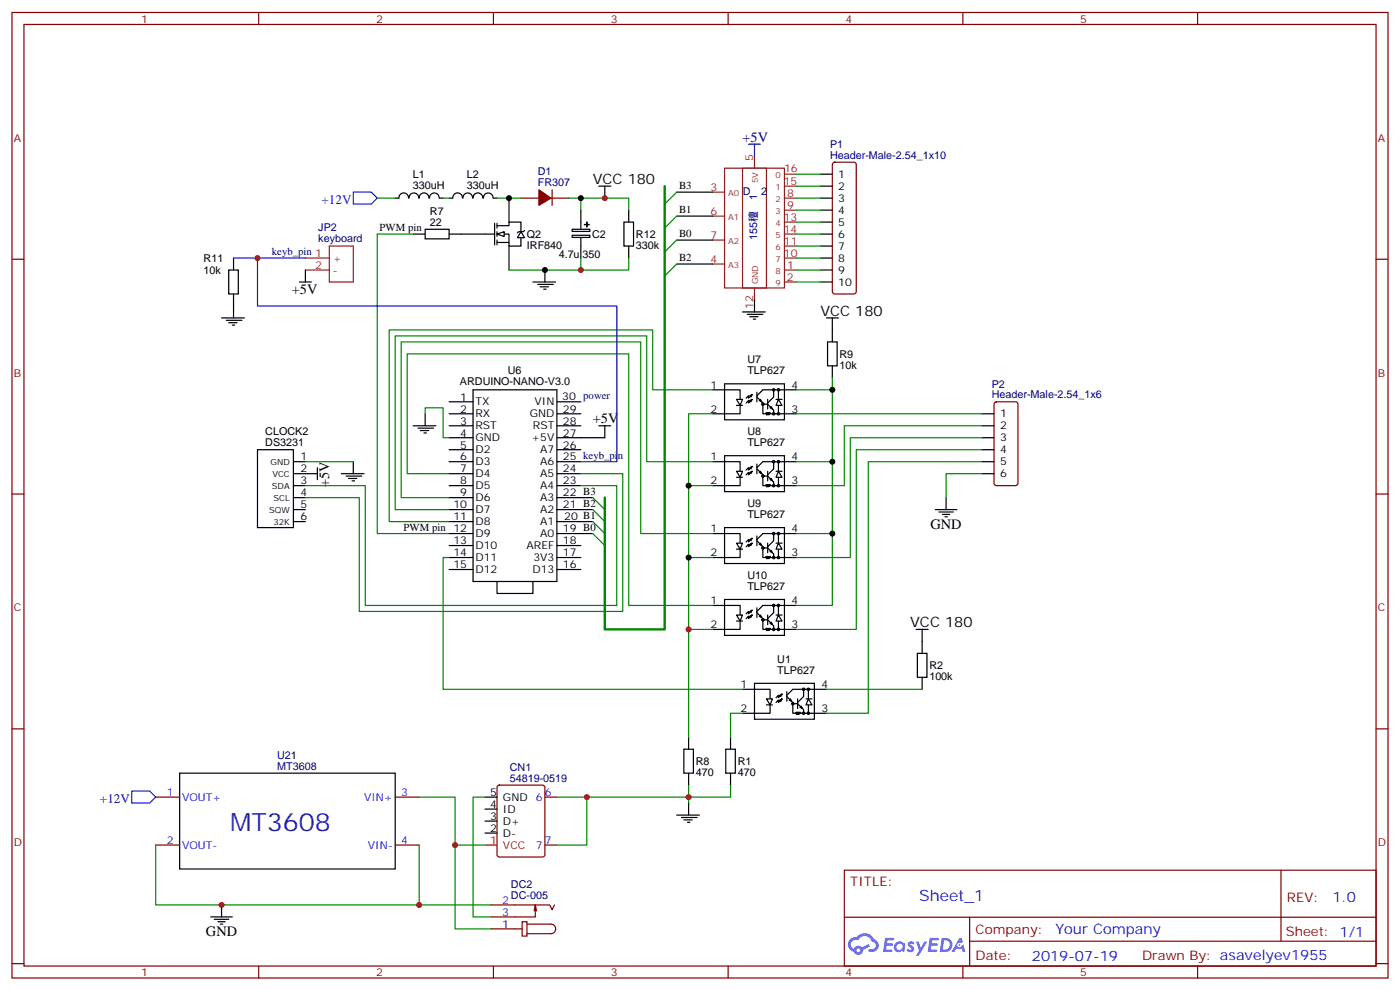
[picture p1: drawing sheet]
<svg xmlns="http://www.w3.org/2000/svg" width="412mm" height="292mm" viewBox="0 0 412 292" stroke-linecap="round" stroke-linejoin="round" font-family="sans-serif">
<path d="M195.8 54.8v130.5h-17.6v-38.8" fill="none" stroke="#008700" stroke-width=".71"/>
<g fill="none" stroke="#870000" stroke-width=".35">
<path d="M3.5 3.7h405.4v284.3h-405.4zM7.1 7.2h398.2v277.3h-398.2zM76.2 3.7v3.5M145.3 3.7v3.5M214.5 3.7v3.5M283.6 3.7v3.5M352.8 3.7v3.5M3.5 76.3h3.6M405.3 76.3h3.6M3.5 145.5h3.6M405.3 145.5h3.6M3.5 214.6h3.6"/>
<path d="M405.3 214.6h3.6M248.7 256.3h156.6v28.2h-156.6zM377.3 256.3v20.9M248.7 270.1h156.5M285.6 277.2h119.6M285.6 270.1v14.1M3.5 283.8h3.6M76.2 284.5v3.5M145.3 284.5v3.5M214.5 284.5v3.5M283.6 284.5v3.5M352.8 284.5v3.5"/>
<path d="M405.3 283.8h3.6"/>
</g>
<g fill="#5487ff">
<path d="M267.7 277.4a1.22 1.22 0 0 1 1.7 .3l-.4 .6a.47 .47 0 0 0-.3-.4 .47 .47 0 0 0-.5 .2l.1 .2a1.14 1.14 0 0 1 .8 1.7 1.14 1.14 0 0 1-1.9 0l-.2-.2 .5-.5 .7 .4a.29 .29 0 0 0 .3-.2 .29 .29 0 0 0-.2-.4 1.04 1.04 0 0 1-.6-1.7z"/>
<path d="M260.7 276.2h2.4l.3 .2-.2 .5h-1.8l-.1 .9h1.5l.3 .3-.3 .4h-1.6l-.2 1.1 1.7 .1 .2 .3-.2 .3h-2.6z"/>
<path d="M273.8 276.2h2.4l.3 .2-.1 .5h-1.8l-.2 .9h1.6l.3 .3-.4 .4h-1.6l-.1 1.1 1.7 .1 .2 .3-.2 .3h-2.6z"/>
<path d="M282.6 276.2h.7l.3 1.2-.6 .4a.69 .69 0 0 0-1 .2 .69 .69 0 0 0 .4 1 .69 .69 0 0 0 .9-.6l.5-.3 .6 2.2h-.8l-.2-.9h-1.8l-.5 .9h-.8z"/>
<path d="M269.8 277.3h.8l.6 1.8 1.1-1.8h.9l-2.6 4.2h-.8l.9-1.6z"/>
<path d="M277.4 276.2l-.6 4.1h1.3a2.11 2.11 0 0 0 2.5-2.1 2.11 2.11 0 0 0-2.5-2zM278.1 276.9a1.39 1.39 0 0 1 1.7 1.4 1.39 1.39 0 0 1-1.8 1.3h-.3z"/>
<path d="M263.7 277.8a1.54 1.54 0 0 0-.1 2.2 1.54 1.54 0 0 0 2.2 .1l.6 .2 .3-2.3-.2-.2h-.4a1.49 1.49 0 0 0-2.4 0zM264 278.8a.94 .94 0 0 1 1.8 0 .94 .94 0 0 1-1.8 0z"/>
<path d="M250.4 276.6a2.18 2.18 0 0 0 1.1 3.7 1.44 1.44 0 0 0 1.6 .9 1.44 1.44 0 0 0 1.2-1.5l2-1-.5-.7-1.9 .9a1.47 1.47 0 0 0-2.4 .5 1.39 1.39 0 0 1-.7-2 1.39 1.39 0 0 1 2-.4 2.12 2.12 0 0 1 2.2-1.3 2.12 2.12 0 0 1 1.9 1.7 1.14 1.14 0 0 1 1.1 1.4 1.14 1.14 0 0 1-1.7 .7 .43 .43 0 0 0-.5 .4 .43 .43 0 0 0 .4 .4 1.98 1.98 0 0 0 2.5-1.2 1.98 1.98 0 0 0-1.2-2.5 3.1 3.1 0 0 0-5.3-.7l-.9 .1zM252.3 279.9a.55 .55 0 0 1 1.1 0 .55 .55 0 0 1-1.1 0z"/>
<circle cx="282.6" cy="278.3" r=".26"/>
</g>
<g fill="none" stroke="#000" stroke-width=".35">
<path d="M132.3 118.3h7M139.3 114.8h24.7v56.4h-24.7zM164 118.3h7.1M213.4 113h17.7v10.6h-17.7zM213.4 114.8h4.6v2.8M217 119.4h1.7M218 119.4v2.4h-4.6M220.8 116.6l.7-.4-.3 .7zM221.5 116.2l-1 1.1v-.7l-.7 .7M221.5 117.6l-.3 .7-.4-.3 .7-.4-1 1.1v-.7l-.7 .7M223 116.9l1.7 1.8v3.1h.7l.4-.3v.7l.3-.7v.7l.4-.7v.7l.3-.7v.3h1.1M223 115.5v2.8"/>
<path d="M223.7 118l.3-.4 .4 .7zM224.7 119h1.4l1.8 1.8v1M226.1 117.6v2.8M227.9 114.8v2.1l-1.8 1.8M228.6 117.6h1.8M229.3 114.8v2.8M229.3 119.4v2.4M231.1 114.8h-6.4l-1.7 1.8M75.8 132.4h10.6v23h-10.6zM86.4 136h3.6M86.4 139.5h3.6M132.3 136h7"/>
<path d="M132.3 139.5h7M132.3 121.8h7M132.3 125.4h7M132.3 128.9h7M132.3 132.4h7M164 136h7.1M164 139.5h7.1M164 121.8h7.1M164 125.4h7.1M164 128.9h7.1M164 132.4h7.1M226.8 120.1l.4-.4 .3 .7z"/>
<path d="M227.9 121.8h3.2M86.4 143h3.6M86.4 146.5h3.6M86.4 150.1h3.6M86.4 153.6h3.6M132.3 143h7M132.3 146.5h7M132.3 150.1h7M132.3 153.6h7M132.3 157.1h7M164 143h7.1M164 146.5h7.1"/>
<path d="M164 150.1h7.1M164 153.6h7.1M164 157.1h7.1M132.3 164.2h7M132.3 167.7h7M132.3 160.7h7M146.4 171.2v3.6h10.6v-3.6M164 164.2h7.1M164 167.7h7.1M164 160.7h7.1"/>
</g>
<g fill="#fff" stroke="#000" stroke-width=".35">
<path d="M217 117.6h1.7l-.7 1.8z"/>
<path d="M229.3 117.6l1.1 1.8h-1.8z"/>
</g>
<g fill="none" stroke="#000" stroke-width=".35">
<path d="M136.2 58.3a1.41 1.41 0 0 0-1.4-1.5 1.41 1.41 0 0 0-1.4 1.5h-1.1M136.4 58.3a1.41 1.41 0 0 1 1.4-1.5 1.41 1.41 0 0 1 1.4 1.5M139.4 58.3a1.41 1.41 0 0 1 1.4-1.5 1.41 1.41 0 0 1 1.4 1.5M142.4 58.3a1.41 1.41 0 0 1 1.4-1.5 1.41 1.41 0 0 1 1.4 1.5M145.3 58.3h1.1M142.9 68.9h2.8M145.7 65.8v6.3M146.4 66.5h3.5v-1.1h3.6v2.8M146.4 68.9h3.5v3.6h3.6v-2.5M146.4 71.4h3.5M146.4 65.8v1.4M146.4 68.2v1.4"/>
<path d="M146.4 70.7v1.4M154.5 67.9l-.3 .3h-1.4l-.4 .4M209.9 114.8h3.5M231.1 114.8h3.5M209.9 121.8h3.5M231.1 121.8h3.5"/>
<circle cx="224.7" cy="119" r=".35"/>
<circle cx="227.9" cy="114.8" r=".35"/>
<circle cx="229.3" cy="114.8" r=".35"/>
<circle cx="227.9" cy="121.8" r=".35"/>
<circle cx="229.3" cy="121.8" r=".35"/>
</g>
<g fill="#fff" stroke="#000" stroke-width=".35">
<path d="M146.4 68.9l2.1-.7v1.4z"/>
<path d="M153.5 68.2l1 1.8h-2.1z"/>
</g>
<path d="M149.9 58.3v7.1M135.8 68.9h7.1M149.9 72.5v7" fill="none" stroke="#000" stroke-width=".35"/>
<path d="M168.6 69.3h5.1v.6h-5.1z" fill="#fff" stroke="#000" stroke-width=".35"/>
<path d="M168.6 67.5h5.1v.7h-5.1z" fill="none" stroke="#000" stroke-width=".35"/>
<g fill="#fff" stroke="#000" stroke-width=".35">
<path d="M172.2 66.1h1.4z"/>
<path d="M172.9 65.4v1.4z"/>
</g>
<g fill="none" stroke="#000" stroke-width=".35">
<path d="M121.7 68.9h3.5M125.2 67.5h7.1v2.8h-7.1zM132.3 68.9h3.5M171.1 61.9v5.6M171.1 70v6M213.4 134.2h17.7v10.6h-17.7zM213.4 136h4.6v2.8M220.8 137.7l.7-.3-.3 .7zM221.5 137.4l-1 1v-.7l-.7 .7M221.5 138.8l-.3 .7-.4-.4 .7-.3-1 1v-.7l-.7 .7M223 138.1l1.7 1.7v3.2h.7l.4-.3v.7l.3-.7v.7l.4-.7v.7l.3-.7v.3h1.1M223 136.7v2.8"/>
<path d="M223.7 139.1l.3-.3 .4 .7zM226.1 138.8v2.8M227.9 136v2.1l-1.8 1.7M228.6 138.8h1.8M229.3 136v2.8M231.1 136h-6.4l-1.7 1.7M217 140.5h1.7M218 140.5v2.5h-4.6M224.7 140.2h1.4l1.8 1.8v1M226.8 141.3l.4-.4 .3 .7zM227.9 143h3.2M229.3 140.5v2.5"/>
</g>
<g fill="#fff" stroke="#000" stroke-width=".35">
<path d="M217 138.8h1.7l-.7 1.7z"/>
<path d="M229.3 138.8l1.1 1.7h-1.8z"/>
</g>
<g fill="none" stroke="#000" stroke-width=".35">
<path d="M209.9 136h3.5M231.1 136h3.5M209.9 143h3.5M213.4 155.4h17.7v10.5h-17.7zM213.4 157.1h4.6v2.8M220.8 158.9l.7-.4-.3 .7zM221.5 158.5l-1 1.1v-.7l-.7 .7M221.5 159.9l-.3 .8-.4-.4 .7-.4-1 1.1v-.7l-.7 .7M223 159.2l1.7 1.8v3.2h.7l.4-.4v.7l.3-.7v.7l.4-.7v.7l.3-.7v.4h1.1M223 157.8v2.9M226.1 159.9v2.9M227.9 157.1v2.1l-1.8 1.8"/>
<path d="M228.6 159.9h1.8M229.3 157.1v2.8M231.1 143h3.5M231.1 157.1h-6.4l-1.7 1.8M217 161.7h1.7M218 161.7v2.5h-4.6M223.7 160.3l.3-.4 .4 .8zM224.7 161.4h1.4l1.8 1.7v1.1M226.8 162.4l.4-.3 .3 .7zM227.9 164.2h3.2M229.3 161.7v2.5"/>
<circle cx="227.9" cy="136" r=".35"/>
<circle cx="229.3" cy="136" r=".35"/>
<circle cx="224.7" cy="140.2" r=".35"/>
<circle cx="227.9" cy="143" r=".35"/>
<circle cx="229.3" cy="143" r=".35"/>
</g>
<g fill="#fff" stroke="#000" stroke-width=".35">
<path d="M217 159.9h1.7l-.7 1.8z"/>
<path d="M229.3 159.9l1.1 1.8h-1.8z"/>
</g>
<g fill="none" stroke="#000" stroke-width=".35">
<path d="M209.9 157.1h3.5M231.1 157.1h3.5M209.9 164.2h3.5M213.4 176.5h17.7v10.6h-17.7zM213.4 178.3h4.6v2.8M221.5 179.7l-1 1.1v-.7l-.7 .7M223 179v2.8M227.9 178.3v2.1l-1.8 1.8M229.3 178.3v2.8M231.1 164.2h3.5M231.1 178.3h-6.4l-1.7 1.8M217 182.9h1.7"/>
<path d="M218 182.9v2.4h-4.6M220.8 180.1l.7-.4-.3 .7zM221.5 181.1l-.3 .7-.4-.3 .7-.4-1 1.1v-.7l-.7 .7M223 180.4l1.7 1.8v3.1h.7l.4-.3v.7l.3-.7v.7l.4-.7v.7l.3-.7v.3h1.1M223.7 181.5l.3-.4 .4 .7zM224.7 182.5h1.4l1.8 1.8v1M226.1 181.1v2.8M226.8 183.6l.4-.4 .3 .7zM227.9 185.3h3.2M228.6 181.1h1.8M229.3 182.9v2.4"/>
<circle cx="227.9" cy="157.1" r=".35"/>
<circle cx="229.3" cy="157.1" r=".35"/>
<circle cx="224.7" cy="161.4" r=".35"/>
<circle cx="227.9" cy="164.2" r=".35"/>
<circle cx="229.3" cy="164.2" r=".35"/>
</g>
<g fill="#fff" stroke="#000" stroke-width=".35">
<path d="M217 181.1h1.7l-.7 1.8z"/>
<path d="M229.3 181.1l1.1 1.8h-1.8z"/>
</g>
<g fill="none" stroke="#000" stroke-width=".35">
<path d="M241.7 51.3h3.5M241.7 54.8h3.5M241.7 58.3h3.5M67.4 79.5h2.8v7.1h-2.8zM68.8 76v3.5M183.8 65.4h2.8v7.1h-2.8zM185.2 61.9v3.5M185.2 72.5v3.5M241.7 61.9h3.5M241.7 65.4h3.5M241.7 68.9h3.5M241.7 72.5h3.5"/>
<path d="M241.7 76h3.5M241.7 79.5h3.5M68.8 86.6v3.5M241.7 83h3.5M245.2 97.2v3.5M243.8 100.7h2.8v7h-2.8zM245.2 107.7v3.6M289.3 121.8h3.5M289.3 125.4h3.5M289.3 128.9h3.5M289.3 132.4h3.5M289.3 136h3.5"/>
<path d="M289.3 139.5h3.5M209.9 178.3h3.5M231.1 178.3h3.5M209.9 185.3h3.5M231.1 185.3h3.5M202.8 217.1v3.5M222.2 201.2h17.7v10.6h-17.7zM222.2 203h4.6v2.8M225.8 207.6h1.7M226.8 207.6v2.4h-4.6M229.7 204.8l.7-.4-.4 .7zM230.4 204.4l-1.1 1.1v-.7l-.7 .7"/>
<path d="M230.4 205.8l-.4 .7-.3-.3 .7-.4-1.1 1.1v-.7l-.7 .7M231.8 205.1l1.7 1.8v3.1h.7l.4-.3v.7l.3-.7v.7l.4-.7v.7l.4-.7v.3h1M231.8 203.7v2.8M232.5 206.2l.3-.4 .4 .7zM233.5 207.2h1.4l1.8 1.8v1M234.9 205.8v2.8M235.7 208.3l.3-.4 .4 .7zM236.7 203v2.1l-1.8 1.8M236.7 210h3.2M237.4 205.8h1.8M238.1 203v2.8M238.1 207.6v2.4"/>
<path d="M239.9 203h-6.4l-1.7 1.8M201.4 220.6h2.9v7.1h-2.9zM202.8 227.7v3.5"/>
<circle cx="227.9" cy="178.3" r=".35"/>
<circle cx="229.3" cy="178.3" r=".35"/>
<circle cx="224.7" cy="182.5" r=".35"/>
<circle cx="227.9" cy="185.3" r=".35"/>
<circle cx="229.3" cy="185.3" r=".35"/>
</g>
<g fill="none" stroke="#8c2424" stroke-width=".35">
<path d="M209.9 56.6h3.5M213.4 49.5h17.7v35.3h-17.7zM218.7 49.5h7.1v35.3h-7.1zM222.2 46v3.5M231.1 58.3h3.5M231.1 54.8h3.5M231.1 51.3h3.5M90 79.5h7M90 76h7M97 72.5h7.1v10.5h-7.1zM209.9 77.8h3.5M209.9 63.6h3.5"/>
<path d="M209.9 70.7h3.5M231.1 79.5h3.5M231.1 61.9h3.5M231.1 76h3.5M231.1 72.5h3.5M231.1 65.4h3.5M231.1 68.9h3.5M222.2 84.8v3.5M231.1 83h3.5"/>
</g>
<path d="M245.4 48l.5-.2h5.6l.5 .2 .2 .5v37.4l-.2 .5-.5 .2h-5.6l-.5-.3-.2-.4v-37.4zM293 118.5l.5-.2h5.7l.6 .5 .1 23.5-.5 .7h-5.9l-.6-.4-.1-23.6z" fill="none" stroke="#870000" stroke-width=".35"/>
<g fill="#fff" stroke="#000" stroke-width=".35">
<path d="M225.8 205.8h1.7l-.7 1.8z"/>
<path d="M238.1 205.8l1.1 1.8h-1.8z"/>
</g>
<g fill="none" stroke="#000" stroke-width=".35">
<path d="M116.4 58.3h1.1M117.5 58.3a1.41 1.41 0 0 1 1.4-1.5 1.41 1.41 0 0 1 1.4 1.5M120.5 58.3a1.41 1.41 0 0 1 1.4-1.5 1.41 1.41 0 0 1 1.4 1.5M123.5 58.3a1.41 1.41 0 0 1 1.4-1.5 1.41 1.41 0 0 1 1.4 1.5M126.5 58.3a1.41 1.41 0 0 1 1.4-1.5 1.41 1.41 0 0 1 1.5 1.5M129.5 58.3h1M176.4 54.8h3.5M178.2 54.8v3.5M199.3 56.6h10.6M90 79.5v3.5M160.5 79.5v3.5M199.3 63.6h10.6"/>
<path d="M199.3 70.7h10.6M199.3 77.8h10.6M65.3 93.6h6.7M66.7 94.3h4.6M67.4 95h2.4M68.4 95.7h.7M68.8 90.1v3.5M88.2 83h3.5M157 83h6.7M158.4 83.7h4.6M159.1 84.5h2.5M160.2 85.2h.7"/>
<path d="M218.7 91.9h6.7M220.1 92.6h4.6M220.8 93.3h2.5M221.9 94h.7M222.2 88.3v3.6M243.4 93.6h3.5M245.2 93.6v3.6M90 139.5h3.5M93.5 137.7v3.6M100.5 139.5h6.7M104.1 136v3.5M121.7 125.4h6.7"/>
<path d="M123.1 126.1h4.6M123.8 126.8h2.5M124.9 127.5h.7M125.2 121.8v3.6M176.4 125.4h3.5M178.2 125.4v3.5h-7.1M102 140.2h4.5M102.7 140.9h2.4M103.7 141.6h.7M171.1 150.1h3.5M171.1 146.5h3.5M171.1 153.6h3.5"/>
<path d="M171.1 157.1h3.5M275.5 150.1h6.4M276.6 150.8h4.2M277.6 151.5h2.2M278.3 152.2h.7M278.7 146.5v3.6M269.9 185.3h3.5M270.2 192.4h2.8v7.1h-2.8zM271.6 185.3v7.1M271.6 199.5v3.5M215.2 217.1v3.5M218.7 203h3.5"/>
<path d="M218.7 210h3.5M239.9 203h3.5M239.9 210h3.5M52.9 227.7h63.5v28.2h-63.5zM142.9 238.3h3.5M142.9 234.7h3.5M202.8 236.5v3.5M213.8 220.6h2.8v7.1h-2.8zM215.2 227.7v3.5M142.9 245.3h3.5M142.9 241.8h3.5M199.3 240h6.7"/>
<path d="M200.7 240.7h4.6M201.4 241.4h2.5M202.5 242.1h.7M62.1 270h6.3M63.1 270.7h4.3M64.2 271.4h2.1M64.9 272.1h.7M65.3 266.5v3.5"/>
<circle cx="233.5" cy="207.2" r=".35"/>
<circle cx="236.7" cy="210" r=".35"/>
<circle cx="236.7" cy="203" r=".35"/>
<circle cx="238.1" cy="203" r=".35"/>
<circle cx="238.1" cy="210" r=".35"/>
</g>
<g fill="none" stroke="#870000" stroke-width=".35">
<path d="M153.5 58.3h5.2M162.3 58.3h5.3M162.6 55.9v4.6M45.9 234.7h7M116.4 234.7h7.1M146.6 231.4l.5-.2h12.7l.7 .4v20.1l-.4 .6-13 .1-.6-.5-.1-20zM160.5 234.7h3.5M45.9 248.8h7M116.4 248.8h7.1M160.5 248.8h3.5M144.6 266.5h17.3l.7 1.4 .7-1.4M144.6 273.5h9.2"/>
<path d="M153.8 271.4h1.4v4.3h-1.4zM155.2 272.1h7.1a1.41 1.41 0 0 1 1.4 1.4 1.41 1.41 0 0 1-1.4 1.5h-7.1M157.7 266.5l-.4 1.8M158 268.3l-.3-1.8v3.5h-13.1"/>
</g>
<path d="M142.9 248.8h3.5" fill="none" stroke="#f00" stroke-width=".35"/>
<path d="M158.7 55.9l3.6 2.4-3.6 2.2z" fill="#870000" stroke="#870000" stroke-width=".35"/>
<path d="M104.1 56.6h5.3l1.7 1.7-1.7 1.8h-5.3zM220.5 42.5h3.5M222.2 42.5v3.5M68.8 76h7M90 76h-14.2v14.1h105.9v45.9h-10.6M38.8 233h5.3l1.8 1.7-1.8 1.8h-5.3z" fill="none" stroke="#00f" stroke-width=".35"/>
<g fill="none" stroke="#008700" stroke-width=".35">
<path d="M111.1 58.3h5.3M130.5 58.3h1.8M146.4 58.3h7.1M167.6 58.3h3.5v3.6M171.1 58.3h14.1v3.6M234.6 58.3h7.1M234.6 51.3h7.1M234.6 54.8h7.1M121.7 68.9h-10.6v88.2h21.2M171.1 76v3.5h-21.2M185.2 76v3.5h-14.1M234.6 79.5h7.1"/>
<path d="M234.6 68.9h7.1M234.6 61.9h7.1M234.6 65.4h7.1M234.6 72.5h7.1M234.6 76h7.1M234.6 83h7.1M209.9 114.8h-17.6v-17.6h-77.6v56.4h17.6M234.6 114.8h10.6M245.2 111.3v67h-10.6M90 136h14.1M125.2 121.8v-1.7h5.3v8.8h1.8M132.3 139.5h-12.4v-35.3h65.3v74.1h24.7"/>
<path d="M171.1 139.5h12.3v40.6h-77.6v-33.6h-15.8M209.9 136h-19.4v-37.1h-74.1v51.2h15.9M209.9 121.8h-7.1v95.3M234.6 136h10.6M234.6 121.8h54.7M289.3 125.4h-40.6v17.6h-14.1M289.3 128.9h-38.8v35.3h-15.9M289.3 132.4h-37.1v52.9h-17.6M289.3 136h-33.5v74h-12.4M289.3 139.5h-10.6v7M90 143h17.6v35.3h74.1v-35.3h-10.6M132.3 146.5h-14.1v-45.8h70.5v56.4h21.2"/>
<path d="M202.8 143h7.1M234.6 157.1h10.6M132.3 164.2h-1.8v38.8h88.2M202.8 164.2h7.1M202.8 185.3h7.1M218.7 210h-3.5v7.1M243.4 203h28.2M123.5 234.7h10.6v14.1h8.8M142.9 234.7h-3.6v35.3h5.3M172.9 234.7v14.1h-8.9M202.8 231.2v5.3M215.2 231.2v3.5h-51.2"/>
<path d="M45.9 248.8v17.7h98.7M123.5 248.8v17.7M134.1 248.8v24.7h10.5"/>
</g>
<g fill="#c00">
<circle cx="172.9" cy="234.7" r=".88"/>
<circle cx="134.1" cy="248.8" r=".88"/>
<circle cx="123.5" cy="266.5" r=".88"/>
<circle cx="65.3" cy="266.5" r=".88"/>
<circle cx="202.8" cy="234.7" r=".88"/>
<circle cx="171.1" cy="79.5" r=".88"/>
</g>
<g fill="#000">
<circle cx="149.9" cy="58.3" r=".88"/>
<circle cx="171.1" cy="58.3" r=".88"/>
<circle cx="160.5" cy="79.5" r=".88"/>
<circle cx="245.2" cy="114.8" r=".88"/>
<circle cx="245.2" cy="136" r=".88"/>
<circle cx="202.8" cy="143" r=".88"/>
<circle cx="245.2" cy="157.1" r=".88"/>
<circle cx="202.8" cy="164.2" r=".88"/>
</g>
<g fill="#c00">
<circle cx="202.8" cy="185.3" r=".88"/>
<circle cx="75.8" cy="76" r=".88"/>
<circle cx="178.2" cy="58.3" r=".88"/>
</g>
<path d="M199.3 56.6l-3.5 3.5M199.3 63.6l-3.5 3.6M199.3 70.7l-3.5 3.5M199.3 77.8l-3.5 3.5M174.6 157.1l3.6 3.6M174.6 153.6l3.6 3.5M174.6 150.1l3.6 3.5M174.6 146.5l3.6 3.6" fill="none" stroke="#008700" stroke-width=".35"/>
<text font-size="7.4" fill="#00f" x="67.8" y="244.8">MT3608</text>
<text font-size="4.6" fill="#00f" x="270.8" y="265.3">Sheet_1</text>
<text font-size="4.2" fill="#000080" x="218.7" y="41.8">+5V</text>
<g font-size="4.2">
<text x="174.6" y="54.1">VCC 180</text>
<text x="86" y="86.7">+5V</text>
<text x="241.7" y="92.9">VCC 180</text>
<text x="174.6" y="124.7">+5V</text>
<text x="97" y="143.5" transform="rotate(-90 97 143.5)">+5V</text>
<text x="274.1" y="155.7">GND</text>
<text x="268.1" y="184.6">VCC 180</text>
<text x="60.7" y="275.7">GND</text>
</g>
<g font-size="4.2" fill="#00f">
<text x="392.5" y="265.5">1.0</text>
<text x="310.9" y="275.1">Your Company</text>
<text x="304" y="282.9">2019-07-19</text>
</g>
<g font-size="3.9" fill="#00f">
<text x="94.7" y="60.1">+12V</text>
<text x="29.4" y="236.5">+12V</text>
</g>
<g font-size="3.9" fill="#800">
<text x="250.5" y="260.8">TITLE:</text>
<text x="379.1" y="265.5">REV:</text>
<text x="287.4" y="275">Company:</text>
<text x="378.7" y="275.7">Sheet: 1/1</text>
<text x="287.4" y="282.7">Date:</text>
<text x="336.4" y="282.8">Drawn By: asavelyev1955</text>
</g>
<g font-size="3.2" fill="#800">
<text x="41.6" y="6.7">1</text>
<text x="110.8" y="6.7">2</text>
<text x="179.9" y="6.7">3</text>
<text x="249.1" y="6.7">4</text>
<text x="318.2" y="6.7">5</text>
<text x="4.1" y="41.8">A</text>
<text x="405.9" y="41.8">A</text>
<text x="4.1" y="110.9">B</text>
<text x="405.9" y="110.9">B</text>
<text x="4.1" y="180.1">C</text>
<text x="405.9" y="180.1">C</text>
<text x="4.1" y="249.2">D</text>
<text x="405.9" y="249.2">D</text>
<text x="41.6" y="287.5">1</text>
<text x="110.8" y="287.5">2</text>
<text x="179.9" y="287.5">3</text>
<text x="249.1" y="287.5">4</text>
<text x="318.2" y="287.5">5</text>
</g>
<g font-size="3.2" fill="#8d2323">
<text x="221.9" y="47.4" transform="rotate(-90 221.9 47.4)">5</text>
<text x="231" y="50.7">16</text>
<text x="209.3" y="56.2">3</text>
<text x="230.9" y="54.5">15</text>
<text x="231.9" y="58">8</text>
<text x="209.3" y="63.3">6</text>
<text x="230.9" y="65.1">13</text>
<text x="231.9" y="61.5">9</text>
<text x="209.3" y="70.3">7</text>
<text x="230.9" y="68.5">14</text>
<text x="98.1" y="77">+</text>
<text x="209.3" y="77.4">4</text>
<text x="230.9" y="75.6">10</text>
<text x="230.9" y="72">11</text>
<text x="92.9" y="79.2">2</text>
<text x="98.1" y="80.6">-</text>
<text x="231.8" y="82.7">2</text>
<text x="231.9" y="79.2">1</text>
<text x="221.9" y="91" transform="rotate(-90 221.9 91)">12</text>
</g>
<g font-size="3.2" fill="#000080">
<text x="244.5" y="46.7">Header-Male-2.54_1x10</text>
<text x="244.5" y="43.7">P1</text>
<text x="158.4" y="51.6">D1</text>
<text x="158.4" y="54.8">FR307</text>
<text x="218.8" y="57.4">D</text>
<text x="224.2" y="57.4">2</text>
<text x="93.8" y="71.3">keyboard</text>
<text x="93.8" y="68.2">JP2</text>
<text x="223" y="70.6" transform="rotate(-90 223 70.6)">155䆄᐀1</text>
<text x="80.1" y="75.1">keyb_pin 1</text>
<text x="292.1" y="117.3">Header-Male-2.54_1x6</text>
<text x="292.1" y="114.2">P2</text>
<text x="81.6" y="226.6">MT3608</text>
<text x="81.6" y="223.5">U21</text>
<text x="150.2" y="227.1">CN1</text>
<text x="150.2" y="230.2">54819-0519</text>
<text x="150.5" y="261.6">DC2</text>
<text x="150.5" y="264.7">DC-005</text>
</g>
<g font-size="3.2">
<text x="121.6" y="52.4">L1</text>
<text x="137.5" y="52.4">L2</text>
<text x="246.9" y="52.4">1</text>
<text x="121.6" y="55.5">330uH</text>
<text x="137.5" y="55.5">330uH</text>
<text x="200" y="55.7">B3</text>
<text x="246.9" y="55.9">2</text>
<text x="246.9" y="59.4">3</text>
<text x="126.7" y="63.3">R7</text>
<text x="200" y="62.8">B1</text>
<text x="246.9" y="62.9">4</text>
<text x="111.8" y="68.1">PWM pin</text>
<text x="126.7" y="66.5">22</text>
<text x="155.2" y="70.1">Q2</text>
<text x="174.4" y="70.1">C2</text>
<text x="187.3" y="70.1">R12</text>
<text x="200" y="69.8">B0</text>
<text x="246.9" y="66.5">5</text>
<text x="246.9" y="70">6</text>
<text x="60" y="77.2">R11</text>
<text x="155.2" y="73.3">IRF840</text>
<text x="164.6" y="75.8">4.7u 350</text>
<text x="187.3" y="73.2">330k</text>
<text x="200" y="76.9">B2</text>
<text x="246.9" y="73.5">7</text>
<text x="246.9" y="77">8</text>
<text x="60" y="80.7">10k</text>
<text x="246.9" y="80.6">9</text>
<text x="246.9" y="84.1">10</text>
<text x="220.1" y="107">U7</text>
<text x="247.3" y="105.4">R9</text>
<text x="135.5" y="113.4">ARDUINO-NANO-V3.0</text>
<text x="149.6" y="110.2">U6</text>
<text x="220.1" y="110.1">TLP627</text>
<text x="247.3" y="108.6">10k</text>
<text x="135.6" y="118">1</text>
<text x="140.1" y="119.4">TX</text>
<text x="157.5" y="119.4">VIN</text>
<text x="165.6" y="117.8">30 power</text>
<text x="209.3" y="114.4">1</text>
<text x="233.2" y="114.4">4</text>
<text x="135.6" y="121.5">2</text>
<text x="135.6" y="125">3</text>
<text x="140.1" y="122.9">RX</text>
<text x="156.1" y="122.9">GND</text>
<text x="165.8" y="121.5">29</text>
<text x="165.8" y="125">28</text>
<text x="209.3" y="121.5">2</text>
<text x="233.2" y="121.5">3</text>
<text x="294.6" y="122.9">1</text>
<text x="78.1" y="131.4">DS3231</text>
<text x="78.1" y="128.2">CLOCK2</text>
<text x="135.6" y="128.6">4</text>
<text x="140.1" y="126.4">RST</text>
<text x="140.1" y="130">GND</text>
<text x="156.6" y="130">+5V</text>
<text x="157" y="126.4">RST</text>
<text x="165.8" y="128.6">27</text>
<text x="220.1" y="131.3">TLP627</text>
<text x="220.1" y="128.1">U8</text>
<text x="294.6" y="126.4">2</text>
<text x="294.6" y="130">3</text>
<text x="88.5" y="135.6">1</text>
<text x="135.6" y="132.1">5</text>
<text x="135.6" y="135.6">6</text>
<text x="140.1" y="133.5">D2</text>
<text x="140.1" y="137">D3</text>
<text x="159.2" y="133.5">A7</text>
<text x="159.2" y="137">A6</text>
<text x="165.8" y="132.1">26</text>
<text x="165.8" y="135.6">25 keyb_pin</text>
<text x="209.3" y="135.6">1</text>
<text x="233.2" y="135.6">4</text>
<text x="294.6" y="133.5">4</text>
<text x="294.6" y="137">5</text>
<text x="88.5" y="139.1">2</text>
<text x="88.5" y="142.7">3</text>
<text x="135.6" y="139.1">7</text>
<text x="135.6" y="142.7">8</text>
<text x="140.1" y="140.5">D4</text>
<text x="159.2" y="140.5">A5</text>
<text x="165.8" y="139.1">24</text>
<text x="165.8" y="142.7">23</text>
<text x="209.3" y="142.7">2</text>
<text x="233.2" y="142.7">3</text>
<text x="294.6" y="140.5">6</text>
<text x="88.5" y="146.2">4</text>
<text x="88.5" y="149.7">5</text>
<text x="133.6" y="149.7">10</text>
<text x="135.6" y="146.2">9</text>
<text x="140.1" y="144.1">D5</text>
<text x="140.1" y="147.6">D6</text>
<text x="159.2" y="144.1">A4</text>
<text x="159.2" y="147.6">A3</text>
<text x="165.8" y="146.2">22 B3</text>
<text x="165.8" y="149.7">21 B2</text>
<text x="220.1" y="149.3">U9</text>
<text x="88.5" y="153.2">6</text>
<text x="133.6" y="153.2">11</text>
<text x="140.1" y="151.1">D7</text>
<text x="140.1" y="154.7">D8</text>
<text x="159.2" y="151.1">A2</text>
<text x="159.2" y="154.7">A1</text>
<text x="166.2" y="153.2">20 B1</text>
<text x="220.1" y="152.5">TLP627</text>
<text x="118.9" y="156.2">PWM pin</text>
<text x="133.6" y="156.8">12</text>
<text x="133.6" y="160.3">13</text>
<text x="140.1" y="158.2">D9</text>
<text x="140.1" y="161.7">D10</text>
<text x="155.1" y="161.7">AREF</text>
<text x="159.2" y="158.2">A0</text>
<text x="165.8" y="156.8">19 B0</text>
<text x="165.8" y="160.3">18</text>
<text x="209.3" y="156.8">1</text>
<text x="233.2" y="156.8">4</text>
<text x="133.6" y="163.8">14</text>
<text x="133.6" y="167.4">15</text>
<text x="140.1" y="165.2">D11</text>
<text x="157.1" y="165.2">3V3</text>
<text x="165.8" y="163.8">17</text>
<text x="165.8" y="167.4">16</text>
<text x="209.3" y="163.8">2</text>
<text x="233.2" y="163.8">3</text>
<text x="140.1" y="168.8">D12</text>
<text x="156.9" y="168.8">D13</text>
<text x="220.1" y="173.6">TLP627</text>
<text x="220.1" y="170.5">U10</text>
<text x="209.3" y="177.9">1</text>
<text x="233.2" y="177.9">4</text>
<text x="209.3" y="185">2</text>
<text x="233.2" y="185">3</text>
<text x="229" y="195.2">U1</text>
<text x="273.8" y="197.1">R2</text>
<text x="218.1" y="202.6">1</text>
<text x="229" y="198.3">TLP627</text>
<text x="242" y="202.6">4</text>
<text x="273.8" y="200.3">100k</text>
<text x="218.1" y="209.7">2</text>
<text x="242" y="209.7">3</text>
<text x="205" y="225.3">R8</text>
<text x="217.3" y="225.3">R1</text>
<text x="205" y="228.5">470</text>
<text x="217.3" y="228.5">470</text>
<text x="144.4" y="237.9">4</text>
<text x="144.4" y="234.4">5</text>
<text x="148.2" y="239.3">ID</text>
<text x="148.2" y="235.8">GND</text>
<text x="144.4" y="245">2</text>
<text x="144.4" y="241.4">3</text>
<text x="148.2" y="242.9">D+</text>
<text x="148.2" y="246.4">D-</text>
</g>
<g font-size="3.2" fill="#00f">
<text x="49.1" y="234.4">1</text>
<text x="53.6" y="235.8">VOUT+</text>
<text x="107.2" y="235.8">VIN+</text>
<text x="118.2" y="234.4">3</text>
<text x="157.8" y="235.8">6</text>
<text x="160.5" y="234.4">6</text>
<text x="49.1" y="248.5">2</text>
<text x="53.6" y="249.9">VOUT-</text>
<text x="108.4" y="249.9">VIN-</text>
<text x="118.2" y="248.5">4</text>
<text x="157.8" y="249.9">7</text>
<text x="160.5" y="248.5">7</text>
<text x="147.9" y="266.1">2</text>
<text x="147.9" y="269.7">3</text>
<text x="147.9" y="273.2">1</text>
</g>
<g font-size="3.2" fill="#f00">
<text x="144.4" y="248.5">1</text>
<text x="148.2" y="249.9">VCC</text>
</g>
<g font-size="2.5" fill="#8d2323">
<text x="223.3" y="53.8" transform="rotate(-90 223.3 53.8)">5V</text>
<text x="228.4" y="52.4">0</text>
<text x="214.5" y="57.6">A0</text>
<text x="228.4" y="59.4">2</text>
<text x="228.4" y="55.9">1</text>
<text x="214.5" y="64.7">A1</text>
<text x="228.4" y="62.9">3</text>
<text x="214.5" y="71.8">A2</text>
<text x="228.4" y="66.5">4</text>
<text x="228.4" y="70">5</text>
<text x="228.4" y="77">7</text>
<text x="228.4" y="73.5">6</text>
<text x="214.5" y="78.8">A3</text>
<text x="223.3" y="83.7" transform="rotate(-90 223.3 83.7)">GND</text>
<text x="228.4" y="80.6">8</text>
<text x="228.4" y="84.1">9</text>
</g>
<g font-size="2.5">
<text x="79.7" y="137">GND</text>
<text x="80.2" y="140.5">VCC</text>
<text x="80.1" y="144.1">SDA</text>
<text x="80.6" y="147.6">SCL</text>
<text x="79.3" y="151.1">SQW</text>
<text x="80.5" y="154.7">32K</text>
</g>
</svg>
